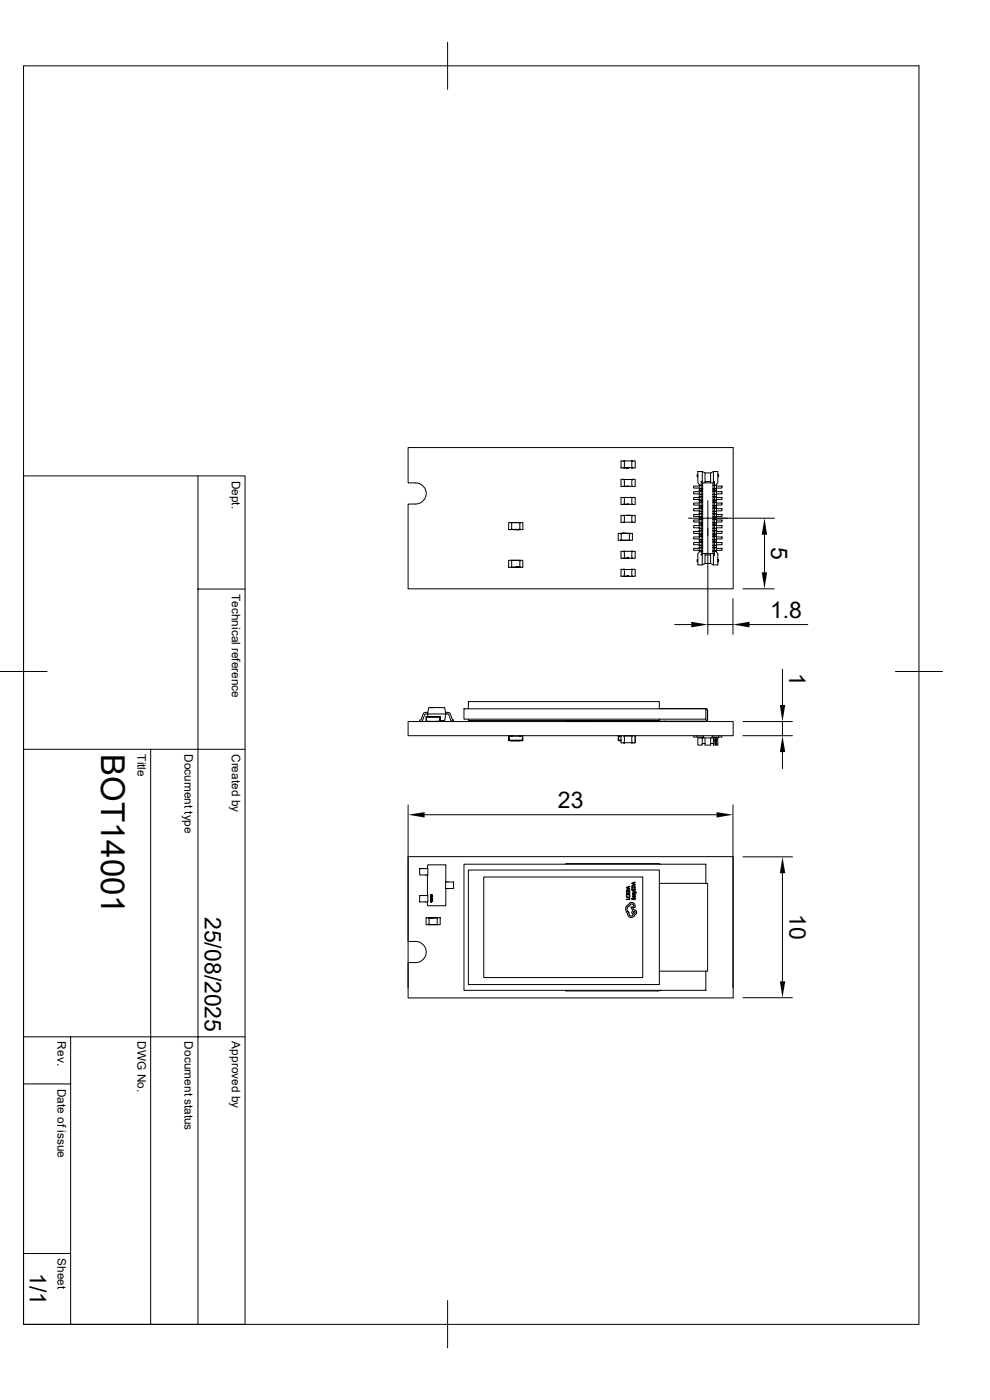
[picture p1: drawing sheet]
<svg xmlns="http://www.w3.org/2000/svg" width="210mm" height="297mm" viewBox="0 0 210 297" stroke-linecap="round" stroke-linejoin="round" font-family="sans-serif">
<g fill="none" stroke="#000" stroke-width=".21">
<path d="M5 14h189.9v267h-189.9zM95 9v10M86.6 95h68.9v29.9h-68.9v-18a3.5 3.5 0 0 0 3.1-.6 2.22 2.22 0 0 0 .5-2.5 2.22 2.22 0 0 0-2-1.4h-1.6zM132.4 97.8v1.4M132.4 99.2h.1M132.4 99.3h.1M132.4 97.8h.1M132.4 97.8h-.7v1.5l.8-.1M132.4 99.2h1.7M132.8 99.2h.2M132.8 99.2v.1M132.9 99.2v.1"/>
<path d="M133 99.2v.1M133.1 99.2l.1 .1M133.1 99.2v.1M133.1 99.2h.1M133.2 99.2h.1M133.2 99.3h.1M133.2 99.2v.1M133.3 99.3h.1M133.4 99.2l-.1 .1M134.1 97.8h.1M134.1 99.3h.1M134.1 99.2h.1"/>
<path d="M134.1 99.2v.1M134.1 97.8h-1.7h.1M134.1 97.8v1.4M134.1 97.8h-.1h.7M134.7 99.2h-.7M134.7 97.8v1.4M5 101h47v180h-47M42 101v180M108.5 110.9h1.8M108.5 110.9h1.8v1.4h-1.8zM108.5 118.9h1.8v1.5h-1.8zM108.5 111v-.1h-.6v1.5h3v-1.5h-.6v.1"/>
<path d="M108.5 119v-.1h-.6v1.5h3v-1.5h-.6v.1M108.5 112.2v.1M108.8 112.4h.6M109.6 112.4h.1M109.8 112.4h.2M110 112.4h.1M110.3 112.2v.1M110.3 118.9h-1.8M131.7 113.2l.1 .1M131.8 113.2h1.7v1.4h-1.7zM131.8 101.7h.7M131.8 101.7l-.1 1.5h.8"/>
<path d="M131.8 114.6h1.7M131.8 114.5l-.1 .1h-.6v-1.4h3.1v1.4h-.6v-.1M132 113.2h.3M132.4 118.4h.1M132.4 101.7h1.7M132.4 117v1.4M132.4 101.8v1.3M132.4 105.6v1.3M132.4 109.4v1.3M132.4 118.4h1.7M132.4 117h.1M132.4 103.2h.1"/>
<path d="M132.4 101.7h.1M132.4 101.8h.1M132.4 107h.1M132.4 105.5h.1M132.4 105.6h.1M132.4 110.8h.1M132.4 109.3h.1M132.4 109.4h.1M132.4 117h-.7v1.4h.8M132.4 103.2h1.7M132.4 101.7v.1M132.4 107h1.7"/>
<path d="M132.4 105.5v.1M132.4 110.8h1.7M132.4 113.2h.1M132.4 109.3h-.7v1.5h.8M132.5 105.5l1.6 .1M132.5 118.4h.1M132.5 105.5h-.8v1.5h.8M132.7 113.2h.5M132.8 103.2h.2M132.8 107h.2M132.8 118.4h.1M132.8 118.4h.2"/>
<path d="M132.8 103.2h.1M132.8 107h.1M133 118.4h.1M133 103.2h.1M133 107h.1M133.1 103.2h.1M133.1 107h.1M133.1 118.4h.1M133.2 118.4h.1M133.2 103.2h.1M133.2 107h.1M133.2 109.3h.4"/>
<path d="M133.3 118.4h.1M133.3 103.2h.1M133.3 107h.1M133.4 118.4h.1M133.4 103.2h-.1M133.4 107h-.1M133.4 109.3h.2M133.6 113.2v.1M134 103.2h.7M134 107h.7M134 118.4h.1M134.1 117h.1"/>
<path d="M134.1 118.4h.1M134.1 101.8h.1M134.1 101.7h.1M134.1 103.2h.1M134.1 105.6h.1M134.1 105.5h.1M134.1 107h.1M134.1 109.4h.1M134.1 109.3h.1M134.1 110.8h.1M134.1 117h-1.7h.1M134.1 101.7v.1"/>
<path d="M134.1 109.3h-1.7h.1M134.1 117v1.4M134.1 101.8v1.3M134.1 105.6v1.3M134.1 109.4v1.3M134.1 117h-.1h.7M134.1 105.5h-.1l.7 .1M134.1 109.3h-.1l.7 .1M134.7 101.7h-.7M134.7 101.7v.1M134.7 118.4h-.7M134.7 110.8h-.7"/>
<path d="M134.7 101.8v1.4M134.7 105.6v1.4M134.7 117v1.4M134.7 109.4v1.4M146 109.9h18.3M148 118.7h-.1v.5h.1M148 100.7h-.1v.4h.1M148.3 103h.5v.7h-.5zM148.3 104.2h.5v.7h-.5zM148.3 105.4h.5v.7h-.5zM148.3 106.6h.5v.7h-.5zM148.3 107.8h.5v.7h-.5z"/>
<path d="M148.3 109h.5v.7h-.5zM148.3 110.2h.5v.7h-.5zM148.3 111.4h.5v.7h-.5zM148.3 112.6h.5v.7h-.5zM148.3 113.8h.5v.7h-.5zM148.3 115h.5v.7h-.5zM148.3 116.2h.5v.7h-.5zM148.3 103.7h.5v.4h-.5zM148.3 116.3h-1.1v.5h1.1M148.3 115.1h-1.1v.5h1.1M148.3 113.9h-1.1v.4h1.1M148.3 112.7h-1.1v.5h1.1"/>
<path d="M148.3 111.5h-1.1v.5h1.1M148.3 110.3h-1.1v.4h1.1M148.3 109.1h-1.1v.5h1.1M148.3 107.9h-1.1v.5h1.1M148.3 106.7h-1.1v.4h1.1M148.3 105.5h-1.1v.5h1.1M148.3 104.3h-1.1v.5h1.1M148.3 103.1h-1.1v.4h1.1M148.3 104.9h.5v.5h-.5zM148.3 116.9h.5v.8h.2v2.1h-1v-2.4l.3-.3zM148.4 104.9h.1M148.4 108.5h.1"/>
<path d="M148.4 112.1h.1M148.4 103h.1M148.4 103.7h.1M148.4 104.1v.1M148.4 105.4h.1M148.4 106.1h.1M148.4 106.6h.1M148.4 107.3h.1M148.4 109h.1M148.4 109.7h.1M148.4 110.2h.1M148.4 110.9h.1"/>
<path d="M148.4 112.6h.1M148.4 113.3h.1M148.4 113.7v.1M148.4 114.5h.1M148.4 115.7h.1M148.4 116.2h.1M148.4 116.9h.1M148.7 104.9h.4M148.7 108.5h.4M148.7 112.1h.4M148.7 103h.1M148.7 103.7h.1"/>
<path d="M148.7 104.1v.1M148.7 105.4h.1M148.7 106.1h.1M148.7 106.6h.1M148.7 107.3h.1M148.7 109h.1M148.7 109.7h.1M148.7 110.2h.1M148.7 110.9h.1M148.7 112.6h.1M148.7 113.3h.1M148.7 113.7v.1"/>
<path d="M148.7 114.5h.1M148.7 115.7h.1M148.7 116.2h.1M148.7 116.9h.1M148.8 117.7l.2-.2v.2M148.8 106.6v-.5h-.5v.5h.8M148.8 107.8v-.5h-.5v.5h.8M148.8 109v-.5h-.5v.5h.8M148.8 110.2v-.5h-.5v.5h.8M148.8 111.4v-.5h-.5v.5h.8M148.8 112.6v-.5h-.5v.5h.8M148.8 113.7v-.4h-.5v.4h.8"/>
<path d="M148.8 115v-.5h-.5v.5h.8M148.8 116.2v-.5h-.5v.5h.8M148.8 103.7h.3v.4h-.3l.3 .1v13.2M148.8 102.2l.3 .2v.6h-.3M148.8 116.9h.3M148.8 113.3h.3M148.8 114.5h.3M148.8 110.9h.3M148.8 103h.3v.7h-.3M148.8 106.1h.3M148.8 105.4h.3M148.8 107.3h.3"/>
<path d="M148.8 106.6h.3M148.8 109.7h.3M148.8 110.2h.3M148.8 112.6h.3M148.8 113.8h.3M148.8 115.7h.3M148.8 116.2h.3M149 100v2.2h-.2M149 100h-1v2.4l.3 .3v.3h.5v-.8M149 102.2v.2M149 103h.1M149 103.7h.1"/>
<path d="M149 104.1v.1M149 105.4h.1M149 106.1h.1M149 106.6h.1M149 107.3h.1M149 109h.1M149 109.7h.1M149 110.2h.1M149 110.9h.1M149 112.6h.1M149 113.3h.1M149 113.7v.1"/>
<path d="M149 114.5h.1M149 115.7h.1M149 116.2h.1M149 116.9h.1M149 100l.6 .3M149.1 117.4l-.1 .1M149.1 102.4h.5M149.1 117.4h.5M149.6 117.7v-.3h1.1v.3M149.6 102.2v.2h1.1v-.2M149.6 100.3h1.1v1.9h-1.1zM149.6 117.7h1.1v1.8h-1.1z"/>
<path d="M149.6 119.5l-.6 .3M150.2 106.2v28.4M150.7 102.4h.6M150.7 117.4h.6M150.7 119.5l.6 .3M151.3 117.4v.1M151.3 106.1h.3v-.7h.4v.7h-.7M151.3 107.3h.3v-.7h.4v.7h-.7M151.3 113.3h.3v-.7h.4v.7h-.7M151.3 114.5h.3v-.7h.4v.7h-.7M151.3 116.9h.3v-.7h.4v.7h-.7M151.3 103.7h.3v-.7h.4v.7h-.7"/>
<path d="M151.3 103h.3h-.3M151.3 104.1h.7M151.3 105.4h.3h-.3M151.3 106.6h.3h-.3M151.3 107.8h.3M151.3 109h.3M151.3 110.2h.3h-.3M151.3 111.4h.3M151.3 112.6h.3h-.3M151.3 113.7h.3l-.3 .1M151.3 115h.3M151.3 116.2h.3h-.3"/>
<path d="M151.3 102.4v15M151.3 102.4h.1M151.3 117.7v-.2l.3 .2M151.3 103h.1M151.3 103.7h.1M151.3 104.1v.1M151.3 105.4h.1M151.3 106.1h.1M151.3 106.6h.1M151.3 107.3h.1M151.3 109h.1M151.3 109.7h.1"/>
<path d="M151.3 110.2h.1M151.3 110.9h.1M151.3 112.6h.1M151.3 113.3h.1M151.3 113.7v.1M151.3 114.5h.1M151.3 115.7h.1M151.3 116.2h.1M151.3 116.9h.1M151.3 102.2v.2l.3-.2M151.3 100l-.6 .3M151.3 100h1v2.4l-.3 .3v.3h-.4v-.8h-.3z"/>
<path d="M151.6 104.1v-.4h.4v.4M151.6 104.9h.4v.5h-.4zM151.6 106.1h.4v.5h-.4zM151.6 107.3h.4v.5h-.4zM151.6 109.7h.4v.5h-.4zM151.6 110.9h.4v.5h-.4zM151.6 112.1h.4v.5h-.4zM151.6 113.3h.4v.4h-.4zM151.6 114.5h.4v.5h-.4zM151.6 115.7h.4v.5h-.4zM151.6 117.7v-.8h.4v.2l.3 .3v2.4h-1M151.6 117.7h-.3v2.1"/>
<path d="M151.6 110.2h.4v.7h-.7h.3zM151.6 104.1v.1M151.6 109h.1M151.6 110.9h.1M151.6 115.7h.1M151.8 100h-.2h.5M151.9 104.9h.1M151.9 108.5h.1M151.9 107.8h.1M151.9 112.1h.1M151.9 111.4h.1M151.9 115h.1"/>
<path d="M151.9 103h.1M151.9 103.7h.1M151.9 104.1v.1M151.9 105.4h.1M151.9 106.1h.1M151.9 106.6h.1M151.9 107.3h.1M151.9 109h.1M151.9 109.7h.1M151.9 110.2h.1M151.9 110.9h.1M151.9 112.6h.1"/>
<path d="M151.9 113.3h.1M151.9 113.7v.1M151.9 114.5h.1M151.9 115.7h.1M151.9 116.2h.1M151.9 116.9h.1M152 108.5h-.4v.5h.4M152 115.1h1.2v.5h-1.2M152 113.9h1.2v.4h-1.2M152 112.7h1.2v.5h-1.2M152 111.5h1.2v.5h-1.2M152 110.3h1.2v.4h-1.2"/>
<path d="M152 109.1h1.2v.5h-1.2M152 107.9h1.2v.5h-1.2M152 106.7h1.2v.4h-1.2M152 105.5h1.2v.5h-1.2M152 104.3h1.2v.5h-1.2M152 103.1h1.2v.4h-1.2M152 116.3h1.2v.5h-1.2M152 104.2v.7h-.4M152 104.2h-.4v.7h-.3h.3M152 107.8v.7h-.4M152 107.8h-.4v.7h-.3h.3M152 109v.7h-.7"/>
<path d="M152 109h-.4v.7h-.3M152 111.4v.7h-.4M152 111.4h-.4v.7h-.3h.3M152 115v.7h-.4M152 115h-.4v.7h-.3h.3M152 108.5v.5M152 100h.1M152.3 118.7h.1v.5h-.1M152.3 100.7h.1v.4h-.1M162.2 113.5v7.9M42 125h10M108.5 120.2v.2"/>
<path d="M108.8 120.4h.6M109.6 120.4h.1M109.8 120.4h.2M110 120.4h.1M110.3 120.2v.2M132.4 120.9v1.3M132.4 122.2h.1M132.4 122.3h.1M132.4 120.8h.1M132.4 120.8h1.7M132.5 120.8h-.8v1.5h.8M132.8 122.3h.2"/>
<path d="M133 122.3h.4M133.2 122.3h.1M134.1 120.8h.1M134.1 122.3h.1M134.1 122.2h.1M134.1 120.9v1.3M134.7 122.2l-2.3 .1M134.7 120.8h-.7M134.7 120.8v1.4M143.1 132.5h3.5M150.2 132.5h5.3M155.5 127v7.6"/>
<path d="M157.6 124.9h6.7M159 132.5h12.4M0 142.5h10M5 159h47M32 159v122M86.6 153.1h68.9v3h-68.9zM89.6 152.8l-.3 .3M89.7 151.5l-.4 1.2h-.3v.4M90.3 151.5l-.6 1.3M90.3 151.5h.4M90.5 152.1h2.8v.9h-2.8zM90.7 151.5h3.9"/>
<path d="M90.7 151.5l.1 .6M90.8 151.1l-.8 .1-.2 .3M90.9 150.2h3.5M90.9 150.2l-.2 1.3M91 152.1h1.8zM91 152.1h-.6v1M91.1 153h-.6v-.9h2.8v.9h-.7M91.1 153v.1M91.3 150.1h.3M92.6 153v.1M92.8 152.1h.6v1M94.4 150.2l.2 1.3"/>
<path d="M94.5 151.1l.8 .1 .2 .3M94.6 151.5h.4M94.6 151.5l-.2 1.3-1 .1M95 151.5l.2 .1M95.2 151.6l.4 1.2M95.5 151.5l.5 1.2h.2v.4M95.7 152.8l.3 .3M96 152.7h.1M98.4 150.4h51.3v2.2h-51.3zM99.4 152.6v.3h40.5v-.3M107.9 156.1v1h.6M108 156.2h2.8v.9h-2.8z"/>
<path d="M108.5 157.1h1.8zM108.7 156.1l-.7 .1v.9h.5v.1l2.3-.1v-.9l-.6-.1M110.9 156.1v1h-.6M120.1 153h6M126.1 153.1h.1M131.1 156.1v1h.6M131.7 156.2h-.5v.9h.5M131.7 156.2l.1 1.4M131.8 157.6h.7M131.8 156.1l-.1 .1M132.4 157.6h.1M132.4 156.1h1.7"/>
<path d="M132.4 156.2v1.4M132.4 156.1h.1M132.4 157.5h.1M132.4 156.2h.1M132.4 156.1v.1M132.5 157.6h.1M132.5 156.1h.1M133.4 156.1h.1M134 157.6h.7M134 156.1h.1M134.1 156.1h.1M134.1 156.2h.1"/>
<path d="M134.1 157.6h.1M134.1 157.5h.1M134.1 156.1v.1M134.1 157.5v.1M134.1 156.2v1.4h-1.7M134.7 156.1v.1M134.7 157.5v.1M134.7 156.2v1.3M141.1 153v.1M147.2 156.1v.3h.7M147.9 156.1v.3l2.8 .1M148 156.5h1v1.6h-1z"/>
<path d="M148.5 156.4l.4 .1M149 156.1l.2 .1 .1 .3M149 157.7h.6M149.1 157.7l-.1 .2M149.6 156.5v1.6h1.1v-.4M149.7 150.3l-9.8 .1v-1.6h-40.5v1.6M149.7 150.3l.3 .1 .1 .3v2l-.4 .4h-29.6l21-.1M149.7 150.4l.3 .3M150 152.7l-.3 .3h-8.6M150.1 150.7v2M150.7 156.5h.6v1.2h-.6zM151.3 157.7v.2"/>
<path d="M151.3 156.1l-.2 .1-.1 .3M151.6 157.7l.1 .1M151.7 157l.1 .1zM151.7 157.3h.1zM151.7 156.9l.1-.1zM151.8 156.8h.1M151.7 157.1l.1 .1M151.7 157.2v.1M151.7 157.2h.1M151.7 157h.1M151.8 157.1v.1M151.8 157.2h.1"/>
<path d="M151.8 157h.1M151.8 157.8h.1M151.8 157.5l-.1 .1M151.8 156.7l.2 .1zM151.8 156.4l-.4 .1M151.8 157.3h.2zM151.8 156.9l.2 .1zM151.9 157.7v-.1l.2 .2M151.9 157l.1 .1zM151.9 157.1h.1M151.9 156.7h.1M151.9 157.5h-.1"/>
<path d="M151.9 157.2h.1M152 157.8h.1M151.9 156.8h.1M151.9 157.7v.2h-.1M151.9 157.5l.1 .1M152 157.5l-.3 .1 .1 .2M152 157.2h.1M152 157.1h.1M152 156.8l-.1 .1M152 157.8l-.2 .1M152.4 156.1v.3M152.4 156.4h-1.1v.1h1v1.6h-1v-.4"/>
<path d="M153.2 156.1v.3h-.8M157.6 153.1h10.5M157.6 156.1h10.5M166 142v7.6M166 153.1v3M166 159.6v3.5M189.9 142.5h10M86.6 170.8v38.8M90.1 172.8h61.9M155.5 170.8v38.8M86.6 181.7h68.9v30h-68.9v-7.5a3.5 3.5 0 0 0 3.1-.7 2.22 2.22 0 0 0 .5-2.4 2.22 2.22 0 0 0-2-1.4h-1.6zM89.3 190h1.5v1.3h-1.8v-1.3h.3"/>
<path d="M89.3 184.3h1.5v1.3h-1.8v-1.3h.3M90.7 183.6v.7M90.7 185.6v4.4M90.7 191.3v.7M90.7 183.6l.1-.1h3.7l.1 3.6M91 196.2h1.8M91 194.7h1.8v1.5h-1.8zM91 196v.2h-.6v-1.5h3v1.5h-.6v-.2M91 194.7v.1M91.1 194.7h.2M91.3 190.9l.2 .1zM91.3 194.7h.2"/>
<path d="M91.4 190.6l.1 .1zM91.4 191.2l.1 .1-.1 .1zM91.4 189.9v.1zM91.4 191.1l.1-.1-.1 .1 .1 .1h-.1M91.4 189.9l.1 .3v-.1M91.4 190.7h.1M91.4 190.2v.1M91.4 190.7v.1M91.4 190.8h.1M91.4 191.1v.1M91.4 189.9l.2-.2 .1 .2M91.4 191.1h.1"/>
<path d="M91.4 191.1h.1zM91.5 190.8h.1M91.5 190l-.1 .1M91.5 191.3h.1M91.6 190.6h.2zM91.6 191.1h.2l-.2 .1zM91.6 191l.2-.1-.1 .1M91.6 190.8l.2 .1zM91.7 190.9v.1M91.7 190a.18 .18 0 0 1 0 .3 .18 .18 0 0 1-.3-.1M91.7 190.7v.1M91.7 190.7l.1 .1z"/>
<path d="M91.7 190.9h.1M91.7 189.9v.1M91.7 189.9l-.2-.1v.2M91.7 194.7h.1M91.7 191.1h.1M91.7 190.2l-.1 .3-.2-.2M91.7 190l.1 .1M91.7 189.9l.1 .1M91.8 190.2l-.1 .1M91.9 194.7h.6M92.8 194.7v.1M94.6 188.5l-.1 3.7h-3.7l-.1-.2"/>
<path d="M96 188.5h.2v-1.4h-1.7v1.4h1.6M99.4 184.6h40.5v24.3h-40.5zM102.6 186.1h33.8v21.3h-33.8zM120.1 183.3v-.1h19.6l.5 .2M132.9 190.8h.6l.1-.3v.3zM132.9 190.1l.2 .4 .5-.3-.1-.3v.2M132.9 189.4l.1 .3h.2v-.3l.1 .3h.2l.1-.3v.4h-.7zM132.9 188.3l.7-.3-.2 .2v.3l.2 .1-.7-.2zM132.9 189.9h.1a.29 .29 0 0 0 .1 .4 .29 .29 0 0 0 .3 0l.1-.2M132.9 189.9v.2M133 188.8l.1-.1a.41 .41 0 0 1 .4 .1 .41 .41 0 0 1 .1 .5h-.7zM133 188.3h.1"/>
<path d="M133 188.3l.3-.1v.2zM133.1 188.8l-.1 .3h.5M133.1 188.9h.3M133.4 188.9l.1 .2M134 190.5l.1 .3h.2v-.3l.1 .3h.3v-.3v.3h-.7zM134 188.5l.1 .3h.2v-.2l.1 .2h.3v-.3v.4h-.7zM134 187.4l.7-.3-.2 .2v.3l.2 .1zM134.1 187.9l.1-.1a.4 .4 0 0 1 .4 .1 .4 .4 0 0 1 .1 .4h-.7zM134.1 187.4l.4-.1v.2zM134.2 188l-.1 .3 .6-.1M134.2 188h.4M134.3 189.7v-.2l-.1 .2 .2 .2"/>
<path d="M134.3 189.7h.1M134.4 189.8h.1M134.4 189.7v.1M134.5 190.1l.2 .1-.2 .1zM134.5 189.5l-.1 .2M134.5 189.7v.1M134.5 189.6h.2M134.5 189.7h.1M134.5 188l.1 .2M134.5 189.6l.2 .3M134.6 190.1l.1 .1M134.7 190.2v.1"/>
<path d="M134.7 189.6v.1M134.7 190.1v-.1h-.4l-.1 .2 .1 .1 .1-.2 .1 .2 .2 .1v-.2M134.7 189.7v.1M134.7 192.1a.7 .7 0 0 0-.6-.6 .7 .7 0 0 0-.8 .4l-.5 .5a.99 .99 0 0 0 .1 1.1l.4 .9M134.7 194a.81 .81 0 0 1-1.4 .4M134.7 192.1v.3a.17 .17 0 0 1-.1 .1 .17 .17 0 0 1-.2-.1l-.1-.6-.6 .1-.1 .3-.3 .1-.3 .4v.4l.2 .3a.25 .25 0 0 1 .3 .2 .25 .25 0 0 1-.1 .3l.1 .2 .3 .2a.34 .34 0 0 0 .5-.1 .34 .34 0 0 0-.2-.5l.1-.5-.3-.7 .2-.1 .4 .6 .5 .4v.4l-.3 .3M135 189.4h-.1l-.2-.1-.5 .2v-.1l.5-.2-.5-.2 .8 .4M139.9 187.4h9.8M149.7 187.4v-4.1h-51.3v26.8h51.3v-4.1M149.7 187.4h.4v18.6h-.4M157.6 181.8h10.5M166 185.3v22.9"/>
<path d="M5 220h47M15 220v61M139.9 206h9.8M140.2 210.1l-.5 .1h-19.6v-.1M157.6 211.7h10.5M5 230h10M5 265.9h10M95 275.9v10.1"/>
<circle cx="134.6" cy="193.6" r=".19"/>
</g>
<path d="M162.2 109.9l.5 3.6h-1.1zM146.6 131.9l3.6 .6-3.6 .6zM155.5 132.5l3.5-.6v1.2zM161.6 121.4h1.1l-.5 3.5zM166 156.1l.6 3.5h-1.2zM165.4 149.6h1.2l-.6 3.5zM86.6 172.8l3.5-.5v1.1zM152 172.3l3.5 .5-3.5 .6zM166 181.8l.6 3.5h-1.2zM165.4 208.2h1.2l-.6 3.5z" fill="#000"/>
<text font-size="7" x="21.5" y="160" transform="rotate(90 21.5 160)">BOT14001</text>
<g font-size="4.9">
<text x="163.6" y="116.1" transform="rotate(90 163.6 116.1)">5</text>
<text x="163.4" y="131">1.8</text>
<text x="167.4" y="142.9" transform="rotate(90 167.4 142.9)">1</text>
<text x="118.4" y="171.4">23</text>
<text x="43.5" y="194.5" transform="rotate(90 43.5 194.5)">25/08/2025</text>
<text x="167.5" y="193.8" transform="rotate(90 167.5 193.8)">10</text>
<text x="6.3" y="270" transform="rotate(90 6.3 270)">1/1</text>
</g>
<g font-size="2.5">
<text x="49.2" y="102" transform="rotate(90 49.2 102)">Dept.</text>
<text x="49.2" y="126" transform="rotate(90 49.2 126)">Technical reference</text>
<text x="29.2" y="160" transform="rotate(90 29.2 160)">Title</text>
<text x="39.2" y="160" transform="rotate(90 39.2 160)">Document type</text>
<text x="49.2" y="160" transform="rotate(90 49.2 160)">Created by</text>
<text x="12.2" y="220.9" transform="rotate(90 12.2 220.9)">Rev.</text>
<text x="29.2" y="220.9" transform="rotate(90 29.2 220.9)">DWG No.</text>
<text x="39.2" y="220.9" transform="rotate(90 39.2 220.9)">Document status</text>
<text x="49.2" y="220.9" transform="rotate(90 49.2 220.9)">Approved by</text>
<text x="12.2" y="231" transform="rotate(90 12.2 231)">Date of issue</text>
<text x="12.2" y="266.9" transform="rotate(90 12.2 266.9)">Sheet</text>
</g>
</svg>
